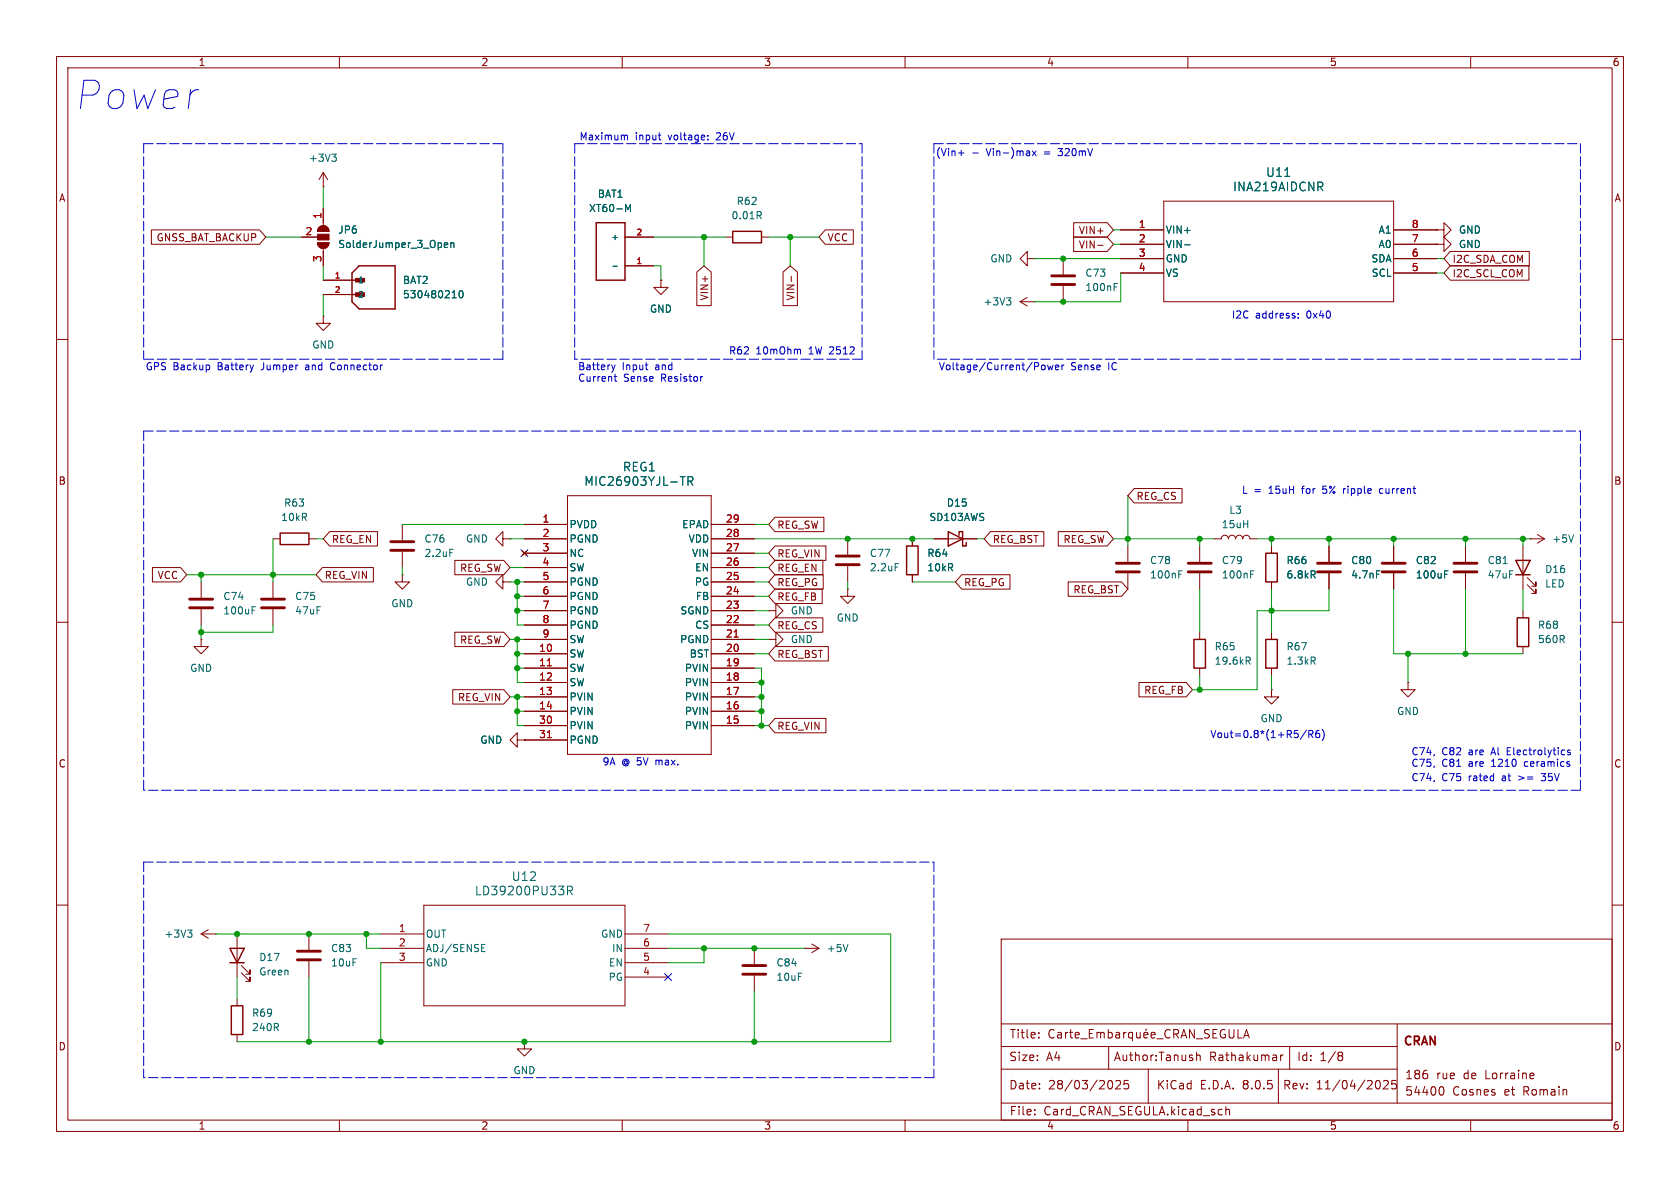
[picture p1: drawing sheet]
<svg xmlns="http://www.w3.org/2000/svg" width="297mm" height="210mm" viewBox="0 0 297 210" stroke-linecap="round" stroke-linejoin="round" font-family="sans-serif">
<g fill="none" stroke="#840000" stroke-width=".18">
<path d="M10 10h277v190h-277zM12 12h273v186h-273zM60 10v2M110 10v2M160 10v2M210 10v2M260 10v2M57.1 33h.1M57.1 30.5l-.7 1.3M57.1 30.5v2.5M57.1 36.8v3.1M57.1 30.5l.8 1.3"/>
<path d="M189.8 39.4h5.9l1.1 1.2-1.1 1.3h-5.9zM205.7 35.6h40.7v17.7h-40.7zM10 60h2M26.8 40.6h19.1l1.1 1.3-1.1 1.3h-19.1zM53.3 41.9h2.8M56.1 42.9h2.1a1.02 1.02 0 0 1-1.1 1 1.02 1.02 0 0 1-1-1zM56.4 40.2a1.02 1.02 0 0 1 1.1-.2 1.02 1.02 0 0 1 .7 .9h-2.1zM57.1 55.9v1.3h1.3l-1.3 1.2-1.2-1.2h1.2M57.1 55.9h.1M57.1 43.9v3.1M57.1 49.5h5.1M57.1 52.1h5.1"/>
<path d="M110.5 41.9h5.1M110.5 47h5.1M116.8 49.5v1.3h1.3l-1.3 1.3-1.2-1.3h1.2M116.8 49.5h.1M123.2 48.1l1.3-1.1 1.2 1.1v5.9h-2.5zM128.3 41.9h1.2M134.6 41.9h1.3M138.4 48.1l1.3-1.1 1.3 1.1v5.9h-2.6zM139.9 48.8v1M145.9 40.6h5v2.6h-5l-1.1-1.3zM180.3 53.3h2.6M180.3 53.3l1.3 .8"/>
<path d="M181.6 45.7v-1.2l-1.3 1.2 1.3 1.3v-1.3h1.3M181.6 52.6l-1.3 .7M182.9 53.3h.1M182.9 45.7h.1M188 45.7v2.8M188 50.5v2.8M189.8 41.9h5.9l1.1 1.3-1.1 1.3h-5.9zM194.1 43.4h.9M198.1 40.6h7.6M198.1 43.2h7.6M198.1 45.7h7.6M198.1 48.3h7.6"/>
<path d="M246.4 40.6h7.6M246.4 43.2h7.6M246.4 45.7h7.6M246.4 48.3h7.6M254 40.6h1.3v-1.2l1.2 1.2-1.2 1.3v-1.3M254 40.6h.1M254 43.2h1.3v-1.3l1.2 1.3-1.2 1.3v-1.3M254 43.2h.1M256.4 44.4h14v2.6h-14l-1.1-1.3zM256.4 47h13.9v2.5h-13.9l-1.1-1.2zM285 60h2M48.3 95.3h1.2"/>
<path d="M54.6 95.3h1.3M58.3 94h8.4v2.5h-8.4l-1.2-1.2zM71.1 92.7v2.8M71.1 97.5v2.8M80.4 99.1h8.7l1.1 1.2-1.1 1.3h-8.7zM88.9 95.3v-1.3l-1.3 1.3 1.3 1.2v-1.2h1.3M90.2 95.3h.1M92.3 97.4l.8 .8M92.7 95.3h7.6M92.7 92.7h7.6M92.7 97.8h7.6M93.1 97.4l-.8 .8"/>
<path d="M100.3 87.6h25.4v45.8h-25.4zM125.7 95.3h7.6M125.7 92.7h7.6M125.7 97.8h7.6M137 96.5h9v2.6h-9l-1.1-1.3zM137 99.1h8.5v2.5h-8.5l-1.1-1.3zM137 91.4h8.7v2.6h-8.7l-1.1-1.3zM149.9 95.3v2.7M161.3 95.3v1.2M165.1 95.3h7.6M175.1 94h9.4v2.5h-9.4l-1.1-1.2zM187.1 94h8.6l1.1 1.3-1.1 1.2h-8.6z"/>
<path d="M199.4 96.5v2.8M200.5 86.4h8.5v2.5h-8.5l-1.1-1.3zM212.1 96.5v2.8M214.6 95.3h1.3a.64 .64 0 0 1 .6-.7 .64 .64 0 0 1 .7 .7 .64 .64 0 0 1 .6-.7 .64 .64 0 0 1 .6 .7 .64 .64 0 0 1 .7-.7 .64 .64 0 0 1 .6 .7 .64 .64 0 0 1 .6-.7 .64 .64 0 0 1 .7 .7h1.2M224.8 96.5v1.3M234.9 96.5v2.8M246.4 96.5v2.8M259.1 96.5v2.8M269.2 96.5v7.6M270.5 95.3h.1M270.5 95.3h2.5M271.8 94.5l1.2 .8"/>
<path d="M273 95.3l-1.2 .7M10 110h2M26.9 100.3h5l1.1 1.3-1.1 1.3h-5zM35.6 113v1.3h1.2l-1.2 1.3-1.3-1.3h1.3M35.6 113h.1M35.6 102.9v2.8M35.6 107.7v2.8M48.3 102.9v2.8M48.3 107.7v2.8M57 100.3h9v2.6h-9l-1.1-1.3zM71.1 101.6v1.3h1.3l-1.3 1.2-1.3-1.2h1.3M71.1 101.6h.1"/>
<path d="M80.4 111.8h8.7l1.1 1.2-1.1 1.3h-8.7zM88.9 102.9v-1.3l-1.3 1.3 1.3 1.2v-1.2h1.3M90.2 102.9h.1M92.7 115.6h7.6M92.7 118.1h7.6M92.7 113h7.6M92.7 110.5h7.6M92.7 108h7.6M92.7 105.4h7.6M92.7 102.9h7.6M92.7 100.3h7.6M125.7 115.6h7.6"/>
<path d="M125.7 118.1h7.6M125.7 113h7.6M125.7 110.5h7.6M125.7 108h7.6M125.7 105.4h7.6M125.7 102.9h7.6M125.7 100.3h7.6M135.9 113h1.3v-1.2l1.2 1.2-1.2 1.3v-1.3M135.9 113h.1M135.9 108h1.3v-1.3l1.2 1.3-1.2 1.2v-1.2M135.9 108h.1M137 101.6h8.5v2.5h-8.5l-1.1-1.2z"/>
<path d="M137 114.3h9.4v2.5h-9.4l-1.1-1.2zM137 109.2h8.5v2.6h-8.5l-1.1-1.3zM137 104.1h8.4v2.6h-8.4l-1.1-1.3zM149.9 104.1v1.3h1.2l-1.2 1.3-1.3-1.3h1.3M149.9 104.1h.1M149.9 100.1v2.8M161.3 101.6v1.3M170 101.6h8.6v2.5h-8.6l-1.1-1.2zM188.8 102.9h9.5l1.1 1.2-1.1 1.3h-9.5zM199.4 101.3v2.8M212.1 101.3v2.8M212.1 111.8v1.2"/>
<path d="M212.1 118.1v1.3M224.8 102.9v1.2M224.8 111.8v1.2M224.8 118.1v1.3M234.9 101.3v2.8M246.4 101.3v2.8M259.1 101.3v2.8M269.2 108v1.2M269.2 114.3v1.3M270 103.4l1.5 1.5v-.8v.8h-.7M270 102.1l1.5 1.5v-.7v.7h-.7M285 110h2"/>
<path d="M80 121.9h9.1l1.1 1.3-1.1 1.3h-9.1zM91.4 130.8v-1.3l-1.2 1.3 1.2 1.3v-1.3h1.3M92.7 130.8h.1M92.7 120.7h7.6M92.7 123.2h7.6M92.7 125.7h7.6M92.7 128.3h7.6M92.7 130.8h7.6M125.7 120.7h7.6M125.7 123.2h7.6M125.7 125.7h7.6M125.7 128.3h7.6"/>
<path d="M137 127h9v2.5h-9l-1.1-1.2zM201.4 120.6h8.3l1.1 1.3-1.1 1.3h-8.3zM224.8 121.9v1.3h1.3l-1.3 1.3-1.3-1.3h1.3M224.8 121.9h.1M248.9 120.7v1.2h1.3l-1.3 1.3-1.3-1.3h1.3M248.9 120.7h.1M10 160h2M285 160h2M35.6 165.1h2.5M35.6 165.1l1.2 .8M36.8 164.3l-1.2 .8M38.1 165.1h.1"/>
<path d="M41.9 165.1v7.6M41.9 176.5v1.3M42.7 172l1.5 1.5v-.8v.8h-.8M42.7 170.7l1.5 1.5v-.7v.7h-.8M54.6 165.1v2.8M54.6 169.9v2.8M67.3 167.6h7.6M67.3 165.1h7.6M67.3 170.2h7.6M74.9 160h35.6v17.8h-35.6zM110.5 167.6h7.6M110.5 165.1h7.6"/>
<path d="M110.5 170.2h7.6M110.5 172.7h7.6M133.3 167.6v2.8M133.3 172.5v2.8M142.2 167.6h.1M142.2 167.6h2.6M143.5 166.9l1.3 .7M144.8 167.6l-1.3 .8M177 166h108v32h-108zM41.9 182.9v1.3M60 198v2M92.7 184.2v1.2h1.3l-1.3 1.3-1.3-1.3h1.3"/>
<path d="M92.7 184.2h.1M110 198v2M160 198v2M177 181h108M177 185h70M177 195h108M177 189h70M182.9 197v.1M182.9 196.2v.1M183.6 183.3v.2M183.6 182.6v.1M186.4 182.1a.6 .6 0 0 0-.8 0 .6 .6 0 0 0-.2 .8 .56 .56 0 0 0 .3 .5 .56 .56 0 0 0 .7-.1"/>
<path d="M187 182.6h.6v.9M187.6 182.9h-.5a.29 .29 0 0 0-.2 .3 .29 .29 0 0 0 .2 .3l.5-.1M188.4 182.5v1M188.8 182.5l-.3 .1-.1 .2M189.1 182.5h.5M189.3 182v1.3l.3 .2M190.1 183l.7-.1-.1-.3-.4-.1-.2 .2v.7h.6M191.1 183.6h1.1M192.6 182.7h.5M193.3 182h-.7v1.5h.7M193.9 182.6l.5-.1 .2 .2M193.9 182.5v1"/>
<path d="M194.6 182.7l.2-.2 .3 .1 .1 .9M194.6 182.7v.8M195.9 182.6l.5-.1 .2 .3v.4l-.1 .2h-.6M195.9 182v1.5M196 185v4M196.3 191a.94 .94 0 0 1 0 1.5M197.3 191.1l.5-.1 .2 .1 .1 .3-.9 1.1h.9M197.3 182.6h.6v.9M197.9 182.9h-.5a.29 .29 0 0 0-.2 .3 .29 .29 0 0 0 .2 .3l.5-.1M198.6 182.5v1M199.1 182.5l-.3 .1-.2 .2M199.5 191h-.7l-.1 .7 .2-.1h.5l.1 .3v.5l-.2 .1-.6-.1"/>
<path d="M200.2 182.6l-.4-.1-.3 .3v.4l.1 .2h.6M200.2 182.5v1.5M200.9 182.5l.1 .9 .4 .1 .2-.2M201.6 182.5v1M202.2 183l.7-.1v-.3l-.5-.1-.2 .2 .1 .7h.6M202.7 181.9l-.2 .2M203 189v6M203.5 183l.7-.1-.1-.3-.4-.1-.2 .2 .1 .7h.5M204.5 183.6h1.1M206.9 182.1a.6 .6 0 0 0-.8 0 .6 .6 0 0 0-.2 .8 .56 .56 0 0 0 .3 .5 .56 .56 0 0 0 .7-.1M207.5 182.8l.7-.1 .2-.2-.1-.4-.2-.1h-.6v1.5M207.9 182.8l.5 .7"/>
<path d="M208.8 183.5l.5-1.5 .5 1.5M208.9 183.1h.7M210 198v2M211.1 182v1.5l-.8-1.5v1.5M211.5 183.6h1.1M211.5 186.6l.3-.1 .3 .1 .1 .9M211.5 186v1.5M213.8 182.1l-.6-.1-.3 .3 .2 .3 .6 .3v.4l-.2 .2-.6-.1M214.4 182.7h.5M215.1 182h-.7v1.5h.7M216.6 182.1a.74 .74 0 0 0-.9 .5 .74 .74 0 0 0 .5 .9l.4-.2v-.4h-.2M216.7 195.6v1.5"/>
<path d="M216.7 196.2l.2-.1 .4 .1 .1 .9M217.3 182v1.2l.3 .3 .4-.1 .1-.2v-1.2M218.9 182v1.5h.7M219.9 183.5l.5-1.5 .5 1.5M220 183.1h.7M226 189v6M226.4 186.5v1M226.8 186.5l-.3 .1-.1 .2M228 185v4M236.8 186l.4 .1 .2 .2-.3 .3M236.8 186.6h.3M237.1 186.6l.2 .2 .1 .4-.2 .2-.4 .1"/>
<path d="M243.7 191a.94 .94 0 0 1 0 1.5M244.6 191.1l.6-.1 .2 .1v.3l-.9 1.1h.9M246.8 191h-.7l-.1 .7 .2-.1h.5l.2 .3-.1 .5-.2 .1-.6-.1M247 181v14M254.8 192.1a.8 .8 0 0 1 .5 .7 .8 .8 0 0 1-.5 .8M260 198v2M271 189.7l.2 .3-.7 .2M271.1 190.6l-.1 .1"/>
</g>
<g fill="none" stroke="#840000" stroke-width=".51">
<path d="M185.9 50.3h4.1M185.9 48.8h4.1M69.1 97.3h4.1M69.1 95.8h4.1M147.8 99.8h4.1M147.8 98.3h4.1M197.4 99.6h4M210.1 99.6h4M232.9 99.6h4.1M244.3 99.6h4.1M257 99.6h4.1M33.5 107.4h4.1"/>
<path d="M33.5 105.9h4.1M46.2 107.4h4.1M46.2 105.9h4.1M197.4 101.1h4M210.1 101.1h4M232.9 101.1h4.1M244.3 101.1h4.1M257 101.1h4.1M52.6 169.7h4M52.6 168.1h4M131.3 172.2h4.1M131.3 170.7h4.1"/>
</g>
<g fill="none" stroke="#006464" stroke-width=".18">
<path d="M58.7 27.2h.7l-.4 .5M59.2 27.7l.2 .3v.3l-.2 .2M110.6 36.1l.4 .9 .5-.9v1.3M134.2 38.1l.4 .6M134.5 37.5l.1 .2-.1 .3M227.1 31.2h.9M233.4 33l.5 .7M233.7 32.3l.2 .2-.2 .4M78.5 43.3l.7-.1-.1-.2-.4-.1-.2 .2 .1 .6h.5M79.7 43l.2-.1 .3 .1v.8M79.7 42.9v.9M79.9 52.6h.8"/>
<path d="M81.3 51.5l.2-.1a.68 .68 0 0 1 .4 .6 .68 .68 0 0 1-.4 .6l-.2-.1-.2-.3zM108.4 47.1h.7M177.9 52.6h.8l-.4 .5M178.5 53.1l.2 .3v.3l-.2 .2M197 50.7h.4M197 50.1h.6M209.4 43.3h1M79.5 97.1h.6M120.3 84.3h.8M121.6 85.1l.8-.1 .1-.2-.1-.4-.2-.1h-.6v1.5M122 85.1l.5 .7M158.3 99.6h.6"/>
<path d="M265.7 99.6h.7M278.2 94.6l-.4 1.2M44.6 107.9h.4M44.6 107.3h.6M208.4 101.5h.4M208.4 100.9h.6M220.6 116.8l.4 .6M220.8 116.1l.2 .3v.3l-.2 .1M221.1 101.5h.4M221.1 100.9h.6M232.1 116.8l.4 .6M232.1 101.6l.4 .6"/>
<path d="M232.5 116.3v.4M232.5 101v.5M243.3 100.9h.7M255.4 101.5h.4M255.4 100.9h.6M100.3 157.5l.8-.1 .1-.2-.1-.4-.2-.1h-.6v1.5M100.7 157.5l.5 .7M33.2 164.4h.7l-.4 .5M33.7 164.9l.2 .2v.3l-.2 .3M85.1 167.6h.5M85.1 168.2h.6M85.1 166.9h.6"/>
<path d="M149.9 166.9l-.4 1.3"/>
</g>
<g fill="none" stroke="#840000" stroke-width=".25">
<path d="M105.4 39.4h5.1v10.1h-5.1zM62.2 48.3l1.3-1.3h6.3v7.6h-6.3l-1.3-1.3zM62.2 52.1h1.9M62.2 49.5h1.9M129.5 40.9h5.1v2h-5.1zM49.5 94.2h5.1v2.1h-5.1zM160.3 96.5h2v5.1h-2zM167.6 94l2.6 1.3-2.6 1.2zM169.5 94.6v-.6h.7v2.5h.6v-.6M223.8 97.8h2v5.1h-2zM268 99.1h2.5l-1.3 2.5zM211.1 113h2v5.1h-2z"/>
<path d="M223.8 113h2v5.1h-2zM268 101.6h2.5M268.2 109.2h2.1v5.1h-2.1zM40.6 167.6h2.6l-1.3 2.6zM40.6 170.2h2.6M40.9 177.8h2v5.1h-2z"/>
</g>
<g fill="#840000" stroke="#840000" stroke-width=".18">
<path d="M62.9 49.2h1.6v.6h-1.6z"/>
<path d="M56.4 40.2a1.02 1.02 0 0 1 1.1-.2 1.02 1.02 0 0 1 .7 .9h-2.1z"/>
<path d="M56.1 41.4h2.1v1h-2.1z"/>
<path d="M56.1 42.9h2.1a1.02 1.02 0 0 1-1.1 1 1.02 1.02 0 0 1-1-1z"/>
</g>
<path d="M96.8 117.7h.7M129.8 112.6h.7M96.8 130.4h.7" fill="none" stroke="#a90000" stroke-width=".18"/>
<g fill="none" stroke="#0000c2" stroke-width=".18">
<path d="M110.4 23.9h.5v.8M116.4 23.9h.5M116.6 24.7h.3M125.1 24.6v.1M125.1 23.9v.2M169.4 27h1M172 27h1M182.5 26.7l.7 .8M183.2 26.7l-.7 .8M229.5 56.1v.1M229.5 55.4v.2M37 64.6v.7"/>
<path d="M44.8 64.5l-.3 .9M58.7 64.2l-.3 .4 .3 .7M108.1 64.5l.3 .9M108.4 65.4l-.1 .3M108.6 66.6h.4M108.7 64.5l-.3 .9M108.7 66.1v1.1l.3 .2M114.1 64.5h.4M114.4 65.4h.1M124.2 66.6h-.2M141.3 61.7l.2 .2v.7M184.3 64.5l.3 .1 .2 .2-.1 .5-.4 .1"/>
<path d="M185.2 64.5l.2 .9 .3-.6 .2 .6 .3-.9M186.6 64.9l.6-.1-.1-.2-.3-.1-.2 .2v.6h.5M187.7 64.5v.9M188.1 64.5l-.4 .3M237.5 86.4v.8M237.8 86.4l-.3 .2M244.4 86.4h-.4l-.1 .2v.5l.5 .1M231 129.1l-1.1 1.6M231.4 129.8l.6-.1 .1-.2v-.3l-.7-.1v1.3M231.7 129.8l.4 .6M233.2 129.1l-.4 .1a.86 .86 0 0 0 0 1.2l.5-.1v-.4l-.2-.3h-.3l-.2 .3M233.7 128.9a1.46 1.46 0 0 1 0 2"/>
<path d="M272.4 136.7h.8M272.4 137.9l.2 .1M277.6 132.6h-.3l-.2 .2 .1 .1 .4 .2v.3h-.5"/>
</g>
<g fill="none" stroke="#0000c2" stroke-width=".18" stroke-dasharray="1.7 .6">
<path d="M25.4 25.4h63.5M25.4 25.4v38.1M88.9 25.4v38.1M101.6 25.4v38.1M101.6 25.4h50.8M152.4 25.4v38.1M165.1 25.4h114.3M165.1 25.4v38.1M279.4 25.4v38.1M25.4 76.2h254M25.4 76.2v63.5M88.9 63.5h-63.5"/>
<path d="M152.4 63.5h-50.8M279.4 76.2v63.5M279.4 63.5h-114.3M279.4 139.7h-254M25.4 152.4v38.1M25.4 152.4h139.7M165.1 152.4v38.1M165.1 190.5h-139.7"/>
</g>
<g fill="none" stroke="#009600" stroke-width=".18">
<path d="M57.1 33v3.8M47 41.9h6.3M57.1 47v2.5M57.1 52.1v3.8M115.6 41.9h12.7M115.6 47h1.2v2.5M124.5 41.9v5.1M135.9 41.9h8.9M139.7 41.9v5.1M182.9 45.7h15.2M196.8 40.6h1.3M196.8 43.2h1.3"/>
<path d="M198.1 48.3v5h-15.2M254 45.7h1.3M254 48.3h1.3M48.3 95.3v7.6M55.9 95.3h1.2M71.1 92.7h21.6M90.2 95.3h2.5M133.3 95.3h31.8M133.3 92.7h2.6M133.3 97.8h2.6M172.7 95.3h1.3M196.8 95.3h17.8"/>
<path d="M199.4 87.6v8.9M212.1 95.3v1.2M222.2 95.3h48.3M224.8 95.3v1.2M234.9 95.3v1.2M246.4 95.3v1.2M259.1 95.3v1.2M269.2 95.3v1.2M33 101.6h22.9M35.6 101.6v1.3M35.6 110.5v2.5M48.3 110.5v1.3h-12.7"/>
<path d="M71.1 100.3v1.3M90.2 102.9h2.5M90.2 100.3h2.5M90.2 113h2.5M91.4 115.6h1.3M91.4 108h1.3M91.4 105.4h1.3M91.4 113v7.7h1.3M91.4 102.9v7.6h1.3M91.4 118.1h1.3M133.3 115.6h2.6M133.3 102.9h2.6"/>
<path d="M133.3 108h2.6M133.3 100.3h2.6M133.3 105.4h2.6M133.3 118.1h1.3v10.2M133.3 110.5h2.6M133.3 113h2.6M149.9 102.9v1.2M161.3 102.9h7.6M212.1 104.1v7.7M212.1 119.4v2.5M224.8 104.1v7.7M224.8 119.4v2.5"/>
<path d="M234.9 104.1v3.9h-12.7v13.9h-11.4M246.4 104.1v11.5h22.8M248.9 115.6v5.1M259.1 104.1v11.5M269.2 104.1v3.9M90.2 123.2h2.5M91.4 123.2v5.1h1.3M91.4 125.7h1.3M133.3 120.7h1.3M133.3 123.2h1.3M133.3 125.7h1.3M133.3 128.3h2.6"/>
<path d="M38.1 165.1h29.2M41.9 172.7v3.8M54.6 172.7v11.5M64.8 165.1v2.5h2.5M67.3 170.2v14M118.1 165.1h39.4v19.1h-115.6M118.1 167.6h24.1M124.5 167.6v2.6h-6.4M133.3 175.3v8.9"/>
</g>
<path d="M92.1 97.2l1.2 1.2M93.3 97.2l-1.2 1.2M117.5 172.1l1.2 1.2M118.7 172.1l-1.2 1.2" fill="none" stroke="#000084" stroke-width=".18"/>
<g fill="#009600" stroke="#009600" stroke-width=".18">
<circle cx="212.1" cy="95.3" r=".46"/>
<circle cx="212.1" cy="121.9" r=".46"/>
<circle cx="224.8" cy="95.3" r=".46"/>
<circle cx="161.3" cy="95.3" r=".46"/>
<circle cx="149.9" cy="95.3" r=".46"/>
<circle cx="139.7" cy="41.9" r=".46"/>
<circle cx="188" cy="45.7" r=".46"/>
<circle cx="188" cy="53.3" r=".46"/>
<circle cx="224.8" cy="108" r=".46"/>
<circle cx="199.4" cy="95.3" r=".46"/>
<circle cx="234.9" cy="95.3" r=".46"/>
<circle cx="259.1" cy="95.3" r=".46"/>
<circle cx="246.4" cy="95.3" r=".46"/>
<circle cx="269.2" cy="95.3" r=".46"/>
<circle cx="248.9" cy="115.6" r=".46"/>
<circle cx="259.1" cy="115.6" r=".46"/>
<circle cx="48.3" cy="101.6" r=".46"/>
<circle cx="35.6" cy="111.8" r=".46"/>
<circle cx="35.6" cy="101.6" r=".46"/>
<circle cx="134.6" cy="123.2" r=".46"/>
<circle cx="134.6" cy="120.7" r=".46"/>
<circle cx="64.8" cy="165.1" r=".46"/>
<circle cx="54.6" cy="184.2" r=".46"/>
<circle cx="54.6" cy="165.1" r=".46"/>
<circle cx="41.9" cy="165.1" r=".46"/>
<circle cx="67.3" cy="184.2" r=".46"/>
<circle cx="124.5" cy="41.9" r=".46"/>
<circle cx="91.4" cy="113" r=".46"/>
<circle cx="91.4" cy="108" r=".46"/>
<circle cx="91.4" cy="115.6" r=".46"/>
<circle cx="91.4" cy="123.2" r=".46"/>
<circle cx="91.4" cy="105.4" r=".46"/>
<circle cx="91.4" cy="102.9" r=".46"/>
<circle cx="91.4" cy="125.7" r=".46"/>
<circle cx="91.4" cy="118.1" r=".46"/>
<circle cx="133.3" cy="184.2" r=".46"/>
<circle cx="92.7" cy="184.2" r=".46"/>
<circle cx="134.6" cy="125.7" r=".46"/>
<circle cx="134.6" cy="128.3" r=".46"/>
<circle cx="124.5" cy="167.6" r=".46"/>
<circle cx="133.3" cy="167.6" r=".46"/>
</g>
<text font-size="7" fill="#0000c2" x="13" y="19.8">Power</text>
<g font-size="2.1" fill="#006464">
<text x="217.9" y="34">INA219AIDCNR</text>
<text x="223.7" y="31.5">U11</text>
<text x="110" y="83.5">REG1</text>
<text x="103.2" y="86.1">MIC26903YJL-TR</text>
<text x="90.4" y="155.9">U12</text>
<text x="83.9" y="158.5">LD39200PU33R</text>
</g>
<g font-size="2.1" fill="#840000">
<text x="178.4" y="183.8">Title:</text>
<text x="248" y="185.2">CRAN</text>
<text x="178.3" y="187.8">Size:</text>
<text x="185" y="187.8">A4</text>
<text x="196.8" y="187.8">Author:Tanush</text>
<text x="213.7" y="187.8">Rathakumar</text>
<text x="229.2" y="187.8">Id:</text>
<text x="233.3" y="187.8">1/8</text>
<text x="248.3" y="191">186</text>
<text x="253.9" y="191">rue</text>
<text x="258.8" y="191">de</text>
<text x="262.7" y="191">Lorraine</text>
<text x="178.3" y="192.8">Date:</text>
<text x="178.4" y="197.4">File:</text>
<text x="184.5" y="197.4">Card_CRAN_SEGULA.kicad_sch</text>
<text x="185.3" y="192.8">28/03/2025</text>
<text x="204.4" y="192.8">KiCad</text>
<text x="212.1" y="192.8">E.D.A.</text>
<text x="219.7" y="192.8">8.0.5</text>
<text x="226.7" y="192.8">Rev:</text>
<text x="232.6" y="192.8">11/04/2025</text>
<text x="248.3" y="193.9">54400</text>
<text x="256.7" y="193.9">Cosnes</text>
<text x="266" y="193.9">et</text>
<text x="269.4" y="193.9">Romain</text>
</g>
<g font-size="1.8" fill="#840000">
<text x="35" y="11.9">1</text>
<text x="85" y="11.9">2</text>
<text x="135" y="11.9">3</text>
<text x="185" y="11.9">4</text>
<text x="235" y="11.9">5</text>
<text x="285" y="11.9">6</text>
<text x="10.3" y="35.9">A</text>
<text x="285.3" y="35.9">A</text>
<text x="190.6" y="41.6">VIN+</text>
<text x="27.6" y="42.9">GNSS_BAT_BACKUP</text>
<text x="146.2" y="42.9">VCC</text>
<text x="190.6" y="44.1">VIN-</text>
<text x="256.7" y="46.7">I2C_SDA_COM</text>
<text x="125.4" y="53.2" transform="rotate(-90 125.4 53.2)">VIN+</text>
<text x="140.7" y="53.2" transform="rotate(-90 140.7 53.2)">VIN-</text>
<text x="256.7" y="49.2">I2C_SCL_COM</text>
<text x="10.3" y="85.9">B</text>
<text x="200.8" y="88.6">REG_CS</text>
<text x="285.3" y="85.9">B</text>
<text x="137.3" y="93.7">REG_SW</text>
<text x="58.6" y="96.2">REG_EN</text>
<text x="81.2" y="101.3">REG_SW</text>
<text x="137.3" y="98.7">REG_VIN</text>
<text x="137.3" y="101.3">REG_EN</text>
<text x="175.4" y="96.2">REG_BST</text>
<text x="187.9" y="96.2">REG_SW</text>
<text x="27.8" y="102.6">VCC</text>
<text x="57.3" y="102.6">REG_VIN</text>
<text x="137.3" y="103.8">REG_PG</text>
<text x="137.3" y="106.4">REG_FB</text>
<text x="170.3" y="103.8">REG_PG</text>
<text x="189.7" y="105.1">REG_BST</text>
<text x="81.2" y="114">REG_SW</text>
<text x="137.3" y="111.4">REG_CS</text>
<text x="137.3" y="116.5">REG_BST</text>
<text x="80.9" y="124.1">REG_VIN</text>
<text x="202.2" y="122.9">REG_FB</text>
<text x="137.3" y="129.2">REG_VIN</text>
<text x="10.3" y="135.9">C</text>
<text x="285.3" y="135.9">C</text>
<text x="10.3" y="185.9">D</text>
<text x="285.3" y="185.9">D</text>
<text x="35" y="199.9">1</text>
<text x="85" y="199.9">2</text>
<text x="135" y="199.9">3</text>
<text x="185" y="199.9">4</text>
<text x="235" y="199.9">5</text>
<text x="285" y="199.9">6</text>
</g>
<g font-size="1.8" fill="#006464">
<text x="54.5" y="28.8">+3V3</text>
<text x="105.6" y="35.2">BAT1</text>
<text x="59.7" y="41.5">JP6</text>
<text x="104" y="37.7">XT60-M</text>
<text x="129.2" y="39">0.01R</text>
<text x="130.1" y="36.4">R62</text>
<text x="206" y="41.5">VIN+</text>
<text x="243.6" y="41.5">A1</text>
<text x="257.8" y="41.5">GND</text>
<text x="59.7" y="44">SolderJumper_3_Open</text>
<text x="175" y="46.6">GND</text>
<text x="206" y="44">VIN-</text>
<text x="206" y="46.6">GND</text>
<text x="242.4" y="46.6">SDA</text>
<text x="243.6" y="44">A0</text>
<text x="257.8" y="44">GND</text>
<text x="71.1" y="50.4">BAT2</text>
<text x="71.1" y="52.9">530480210</text>
<text x="191.8" y="51.7">100nF</text>
<text x="191.8" y="49.1">C73</text>
<text x="206" y="49.1">VS</text>
<text x="242.4" y="49.1">SCL</text>
<text x="114.8" y="55.5">GND</text>
<text x="173.8" y="54.2">+3V3</text>
<text x="55.1" y="61.8">GND</text>
<text x="50.1" y="89.8">R63</text>
<text x="167.3" y="89.8">D15</text>
<text x="49.6" y="92.3">10kR</text>
<text x="100.6" y="93.6">PVDD</text>
<text x="120.5" y="93.6">EPAD</text>
<text x="164.2" y="92.3">SD103AWS</text>
<text x="215.9" y="93.6">15uH</text>
<text x="217.2" y="91">L3</text>
<text x="74.9" y="96.1">C76</text>
<text x="74.9" y="98.7">2.2uF</text>
<text x="82.3" y="96.1">GND</text>
<text x="100.6" y="96.1">PGND</text>
<text x="100.6" y="98.7">NC</text>
<text x="100.6" y="101.2">SW</text>
<text x="121.6" y="96.1">VDD</text>
<text x="122.2" y="98.7">VIN</text>
<text x="122.8" y="101.2">EN</text>
<text x="153.7" y="98.7">C77</text>
<text x="153.7" y="101.2">2.2uF</text>
<text x="163.8" y="101.2">10kR</text>
<text x="163.8" y="98.7">R64</text>
<text x="203.2" y="99.9">C78</text>
<text x="215.9" y="99.9">C79</text>
<text x="227.3" y="99.9">R66</text>
<text x="238.8" y="99.9">C80</text>
<text x="250.2" y="99.9">C82</text>
<text x="262.9" y="99.9">C81</text>
<text x="273.1" y="101.5">D16</text>
<text x="274.3" y="96.1">+5V</text>
<text x="39.4" y="106.3">C74</text>
<text x="52.1" y="106.3">C75</text>
<text x="69.1" y="107.5">GND</text>
<text x="82.3" y="103.7">GND</text>
<text x="100.6" y="103.7">PGND</text>
<text x="100.6" y="106.3">PGND</text>
<text x="122.7" y="103.7">PG</text>
<text x="122.9" y="106.3">FB</text>
<text x="203.2" y="102.5">100nF</text>
<text x="215.9" y="102.5">100nF</text>
<text x="227.3" y="102.5">6.8kR</text>
<text x="238.8" y="102.5">4.7nF</text>
<text x="250.2" y="102.5">100uF</text>
<text x="262.9" y="102.5">47uF</text>
<text x="273.1" y="104.1">LED</text>
<text x="39.4" y="108.8">100uF</text>
<text x="52.1" y="108.8">47uF</text>
<text x="100.6" y="108.8">PGND</text>
<text x="100.6" y="111.4">PGND</text>
<text x="100.6" y="113.9">SW</text>
<text x="120.1" y="113.9">PGND</text>
<text x="120.2" y="108.8">SGND</text>
<text x="122.8" y="111.4">CS</text>
<text x="139.7" y="113.9">GND</text>
<text x="139.7" y="108.8">GND</text>
<text x="147.8" y="110.1">GND</text>
<text x="271.8" y="111.4">R68</text>
<text x="271.8" y="113.9">560R</text>
<text x="33.5" y="119">GND</text>
<text x="100.6" y="116.4">SW</text>
<text x="100.6" y="119">SW</text>
<text x="121" y="119">PVIN</text>
<text x="121.8" y="116.4">BST</text>
<text x="214.6" y="115.2">R65</text>
<text x="214.6" y="117.7">19.6kR</text>
<text x="227.3" y="117.7">1.3kR</text>
<text x="227.3" y="115.2">R67</text>
<text x="100.6" y="121.5">SW</text>
<text x="100.6" y="124.1">PVIN</text>
<text x="121" y="124.1">PVIN</text>
<text x="121" y="121.5">PVIN</text>
<text x="84.8" y="131.7">GND</text>
<text x="100.6" y="126.6">PVIN</text>
<text x="100.6" y="129.1">PVIN</text>
<text x="100.6" y="131.7">PGND</text>
<text x="121" y="129.1">PVIN</text>
<text x="121" y="126.6">PVIN</text>
<text x="222.8" y="127.9">GND</text>
<text x="246.9" y="126.6">GND</text>
<text x="29" y="166">+3V3</text>
<text x="75.2" y="166">OUT</text>
<text x="106.2" y="166">GND</text>
<text x="45.7" y="170.1">D17</text>
<text x="45.7" y="172.6">Green</text>
<text x="58.4" y="168.5">C83</text>
<text x="58.4" y="171">10uF</text>
<text x="75.2" y="168.5">ADJ/SENSE</text>
<text x="75.2" y="171">GND</text>
<text x="107.5" y="173.6">PG</text>
<text x="107.6" y="171">EN</text>
<text x="108.1" y="168.5">IN</text>
<text x="137.2" y="171">C84</text>
<text x="137.2" y="173.6">10uF</text>
<text x="146.1" y="168.5">+5V</text>
<text x="44.5" y="179.9">R69</text>
<text x="44.5" y="182.5">240R</text>
<text x="90.7" y="190.1">GND</text>
</g>
<g font-size="1.8" fill="#0000c2">
<text x="102.4" y="24.9">Maximum</text>
<text x="112.3" y="24.9">input</text>
<text x="118.2" y="24.9">voltage:</text>
<text x="126.9" y="24.9">26V</text>
<text x="165.4" y="27.7">(Vin+</text>
<text x="174.5" y="27.7">Vin-)max</text>
<text x="184.8" y="27.7">=</text>
<text x="187.6" y="27.7">320mV</text>
<text x="217.7" y="56.4">I2C</text>
<text x="221.9" y="56.4">address:</text>
<text x="231.1" y="56.4">0x40</text>
<text x="25.7" y="65.5">GPS Backup</text>
<text x="38.6" y="65.5">Battery</text>
<text x="46.5" y="65.5">Jumper</text>
<text x="54.5" y="65.5">and</text>
<text x="59.1" y="65.5">Connector</text>
<text x="102.1" y="65.5">Battery</text>
<text x="110" y="65.5">Input</text>
<text x="115.9" y="65.5">and</text>
<text x="128.8" y="62.7">R62</text>
<text x="133.6" y="62.7">10mOhm</text>
<text x="143.1" y="62.7">1W 2512</text>
<text x="165.9" y="65.5">Voltage/Current/Power</text>
<text x="189.3" y="65.5">Sense</text>
<text x="196" y="65.5">IC</text>
<text x="102.1" y="67.6">Current</text>
<text x="110.2" y="67.6">Sense</text>
<text x="117" y="67.6">Resistor</text>
<text x="219.5" y="87.4">L =</text>
<text x="224.4" y="87.4">15uH</text>
<text x="230.5" y="87.4">for</text>
<text x="234.3" y="87.4">5%</text>
<text x="238.1" y="87.4">ripple</text>
<text x="244.7" y="87.4">current</text>
<text x="213.9" y="130.6">Vout=0.8*(1+R5/R6)</text>
<text x="106.4" y="135.4">9A</text>
<text x="109.9" y="135.4">@ 5V</text>
<text x="116.2" y="135.4">max.</text>
<text x="249.4" y="133.6">C74,</text>
<text x="249.4" y="135.6">C75,</text>
<text x="254.9" y="133.6">C82</text>
<text x="254.9" y="135.6">C81</text>
<text x="259.8" y="133.6">are</text>
<text x="259.8" y="135.6">are</text>
<text x="263.9" y="133.6">Al</text>
<text x="263.9" y="135.6">1210</text>
<text x="266.9" y="133.6">Electrolytics</text>
<text x="270" y="135.6">ceramics</text>
<text x="249.4" y="138.2">C74,</text>
<text x="254.9" y="138.2">C75</text>
<text x="259.8" y="138.2">rated</text>
<text x="265.8" y="138.2">at</text>
<text x="268.9" y="138.2">&gt;=</text>
<text x="273.2" y="138.2">35V</text>
</g>
<g font-size="1.8" fill="#a90000">
<text x="53.9" y="41.7">2</text>
<text x="56.9" y="38.8" transform="rotate(-90 56.9 38.8)">1</text>
<text x="201.2" y="40.4">1</text>
<text x="249.5" y="40.4">8</text>
<text x="56.9" y="46.4" transform="rotate(-90 56.9 46.4)">3</text>
<text x="201.2" y="42.9">2</text>
<text x="201.2" y="45.5">3</text>
<text x="249.5" y="45.5">6</text>
<text x="249.5" y="42.9">7</text>
<text x="201.2" y="48">4</text>
<text x="249.5" y="48">5</text>
<text x="95.8" y="92.5">1</text>
<text x="95.8" y="95">2</text>
<text x="128.2" y="95">28</text>
<text x="128.2" y="92.5">29</text>
<text x="95.8" y="97.5">3</text>
<text x="95.8" y="100.1">4</text>
<text x="128.2" y="100.1">26</text>
<text x="128.2" y="97.5">27</text>
<text x="95.8" y="102.6">5</text>
<text x="95.8" y="105.2">6</text>
<text x="95.8" y="107.7">7</text>
<text x="128.2" y="107.7">23</text>
<text x="128.2" y="105.2">24</text>
<text x="128.2" y="102.6">25</text>
<text x="95.8" y="110.2">8</text>
<text x="95.8" y="112.8">9</text>
<text x="128.2" y="112.8">21</text>
<text x="128.2" y="110.2">22</text>
<text x="95.2" y="115.3">10</text>
<text x="95.2" y="117.9">11</text>
<text x="128.2" y="117.9">19</text>
<text x="128.2" y="115.3">20</text>
<text x="95.2" y="120.4">12</text>
<text x="95.2" y="122.9">13</text>
<text x="95.2" y="125.5">14</text>
<text x="128.2" y="125.5">16</text>
<text x="128.2" y="122.9">17</text>
<text x="128.2" y="120.4">18</text>
<text x="95.2" y="128">30</text>
<text x="95.2" y="130.6">31</text>
<text x="128.2" y="128">15</text>
<text x="70.4" y="164.8">1</text>
<text x="70.4" y="167.4">2</text>
<text x="113.6" y="167.4">6</text>
<text x="113.6" y="164.8">7</text>
<text x="70.4" y="169.9">3</text>
<text x="113.6" y="172.5">4</text>
<text x="113.6" y="169.9">5</text>
</g>
<g font-size="1.4" fill="#a90000">
<text x="112.4" y="41.7">2</text>
<text x="112.4" y="46.7">1</text>
<text x="59.1" y="49.3">1</text>
<text x="59.1" y="51.8">2</text>
</g>
<g font-size="1.4" fill="#006464">
<text x="108" y="42.6">+</text>
<text x="63.2" y="50.3">1</text>
<text x="63.2" y="52.8">2</text>
</g>
</svg>
